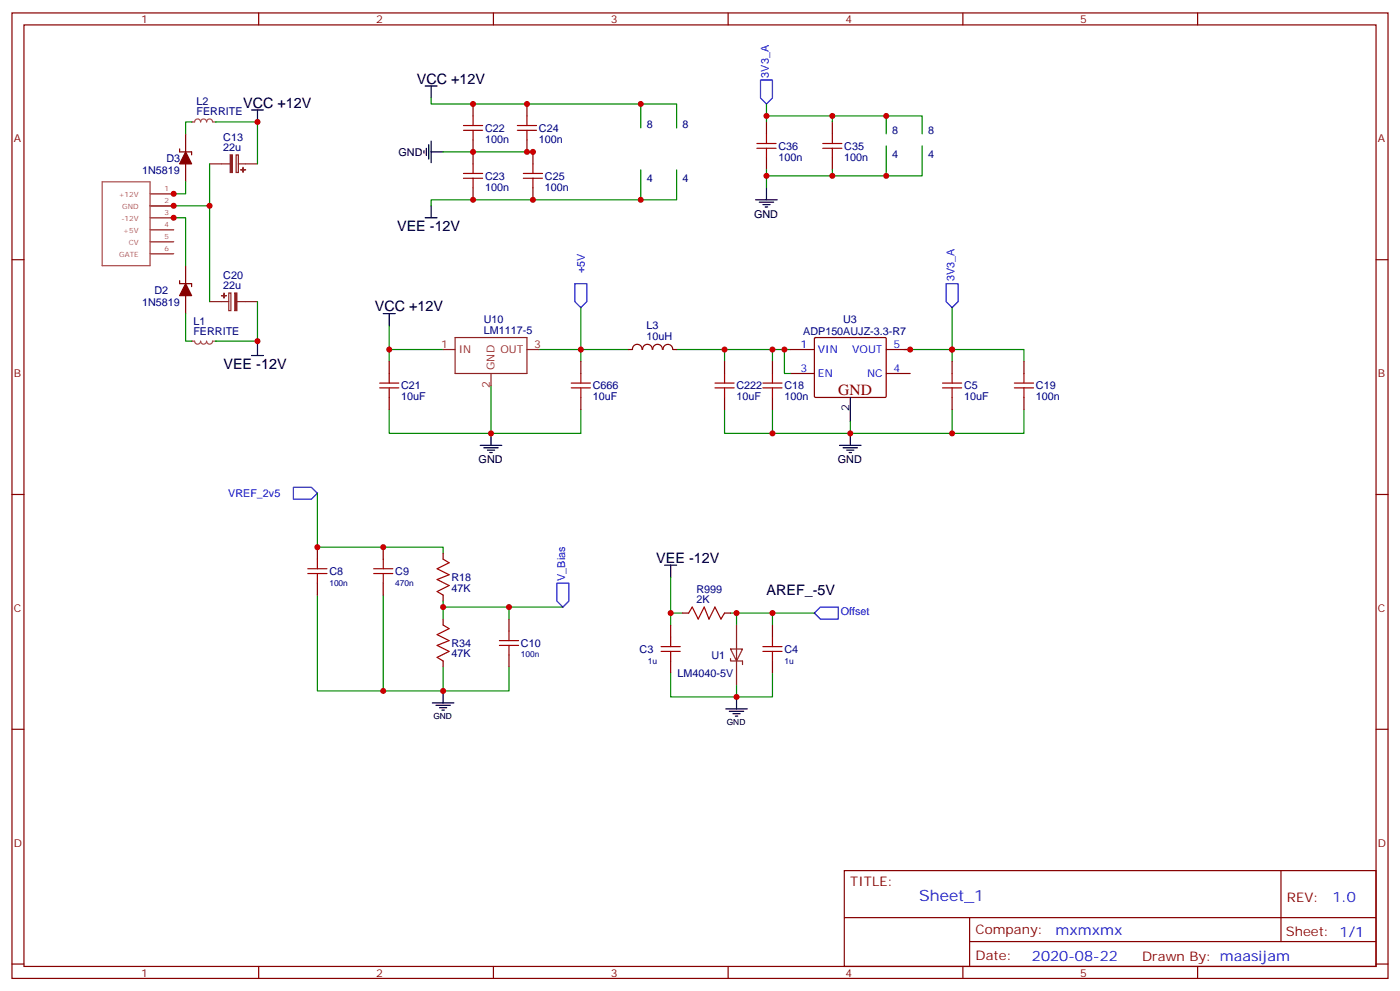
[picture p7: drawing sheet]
<svg xmlns="http://www.w3.org/2000/svg" width="412mm" height="292mm" viewBox="0 0 412 292" stroke-linecap="round" stroke-linejoin="round" font-family="sans-serif">
<g fill="none" stroke="#870000" stroke-width=".35">
<path d="M3.5 3.8h405.4v284.3h-405.4zM7.1 7.3h398.2v277.3h-398.2zM76.2 3.8v3.5M145.3 3.8v3.5M214.5 3.8v3.5M283.6 3.8v3.5M352.8 3.8v3.5M3.5 76.5h3.6M405.3 76.5h3.6M185.2 102.9h1.1M186.3 102.9a1.41 1.41 0 0 1 1.4-1.5 1.41 1.41 0 0 1 1.4 1.5M189.3 102.9a1.41 1.41 0 0 1 1.4-1.5 1.41 1.41 0 0 1 1.4 1.5"/>
<path d="M192.3 102.9a1.41 1.41 0 0 1 1.4-1.5 1.41 1.41 0 0 1 1.4 1.5M195.3 102.9a1.41 1.41 0 0 1 1.4-1.5 1.41 1.41 0 0 1 1.4 1.5M198.3 102.9h1M227.5 106.5v3.5M227.5 117.1v3.5M301.6 106.5v3.5M301.6 117.1v3.5M3.5 145.6h3.6M405.3 145.6h3.6M197.6 184.1v3.5M197.6 194.7v3.5M201.1 180.6h1.7"/>
<path d="M213.4 180.6h1.8M227.5 184.1v3.5M227.5 194.7v3.5M3.5 214.8h3.6M405.3 214.8h3.6M248.7 256.4h156.6v28.2h-156.6zM377.3 256.4v20.9M248.7 270.2h156.5M285.6 277.3h119.6M285.6 270.2v14.2M3.5 283.9h3.6M76.2 284.6v3.5"/>
<path d="M145.3 284.6v3.5M214.5 284.6v3.5M283.6 284.6v3.5M352.8 284.6v3.5M405.3 283.9h3.6"/>
</g>
<path d="M169.3 83.5h3.6v5.3l-1.8 1.8-1.8-1.8zM278.7 83.5h3.5v5.3l-1.7 1.8-1.8-1.8zM239.9 180.6l1.8-1.8h5.2v3.5h-5.2z" fill="none" stroke="#00f" stroke-width=".35"/>
<g fill="none" stroke="#008700" stroke-width=".35">
<path d="M54.7 53.6v3.5h-3.5M61.7 48.3v12.3h-10.5M51.2 64.1h3.5v14.1M61.7 60.6v28.2M114.7 95.9v10.6M171.1 90.6v12.3h14.1M280.5 90.6v12.3h21.1v3.6M114.7 102.9h15.8M144.6 113.5v14.1h-29.9v-7M158.7 102.9h12.4v3.6M199.3 102.9h14.1v3.6M213.4 102.9h14.1v3.6"/>
<path d="M227.5 102.9h5.3M266.3 102.9h14.2v3.6M171.1 120.6v7h-26.5M213.4 120.6v7h88.2v-7M227.5 120.6v7M280.5 120.6v7M197.6 170v14.1M197.6 198.2v7h29.9v-7M197.6 180.6h3.5M215.2 180.6h24.7M217 180.6v3.5M227.5 180.6v3.5"/>
<path d="M217 201.7v3.5"/>
</g>
<g fill="none" stroke="#000" stroke-width=".35">
<path d="M74.1 32.4h3.5M75.8 32.4v3.5M112.9 92.4h3.5M114.7 92.4v3.5M74.1 104.7h3.5M75.8 101.2v3.5M141.5 131.2h6.3M142.5 131.9h4.3M143.6 132.6h2.1M144.3 133.3h.7M144.6 127.6v3.6M247.3 131.2h6.3"/>
<path d="M248.4 131.9h4.2M249.4 132.6h2.1M250.1 133.3h.7M250.5 127.6v3.6M195.8 166.4h3.5M197.6 166.4v3.6M213.8 208.8h6.3M214.8 209.5h4.3M215.9 210.2h2.1M216.6 210.9h.7M217 205.2v3.6"/>
</g>
<g fill="none" stroke="#a10000" stroke-width=".35">
<path d="M224.7 114.2h5.7M224.7 112.8h5.7M227.5 110v2.8M227.5 114.2v2.9M298.8 114.2h5.6M298.8 112.8h5.6M301.6 110v2.8M301.6 114.2v2.9M194.7 190.4h5.7M194.7 191.8h5.7M197.6 187.6v2.8M197.6 191.8v2.9"/>
<path d="M202.8 180.6l1.1-1.8 1.8 3.5 1.7-3.5 1.4 3.5 1.8-3.5 1.8 3.5 1-1.7M224.7 190.4h5.7M224.7 191.8h5.7M227.5 187.6v2.8M227.5 191.8v2.9"/>
</g>
<g fill="none" stroke="#8c2424" stroke-width=".35">
<path d="M61.7 48.3h6M69.6 45.6h.6v5.2h-.6zM70.2 48.3h5.6M61.7 88.8h5.7M67.4 86.3h.6v5.2h-.6zM69.8 88.8h6M134.1 99.4h21.1v10.6h-21.1zM130.5 102.9h3.6M144.6 110v3.5M155.2 102.9h3.5M215.2 194v.7h3.5v1M215.2 191.1h3.5l-1.7 3.6z"/>
<path d="M217 184.1v17.6"/>
</g>
<path d="M57.3 35.9a.88 .88 0 0 1 .9-.9 .88 .88 0 0 1 .9 .9 .88 .88 0 0 1 .9-.9 .88 .88 0 0 1 .9 .9 .88 .88 0 0 1 .8-.9 .88 .88 0 0 1 .9 .9M30.1 53.6h14.1v24.6h-14.1zM44.2 57.1h7M44.2 60.6h7M44.2 64.1h7M44.2 67.7h7M44.2 71.2h7M44.2 74.7h7" fill="none" stroke="#a64a4a" stroke-width=".35"/>
<g fill="#8c2424" stroke="#8c2424" stroke-width=".35">
<path d="M67.8 45.6h.6v5.2h-.6z"/>
<path d="M71.6 49.3v1.4z"/>
<path d="M70.9 50h1.4z"/>
<path d="M69.1 86.3h.7v5.2h-.7z"/>
<path d="M66 86.4v1.4z"/>
<path d="M65.3 87.1h1.4z"/>
</g>
<g fill="#850000" stroke="#850000" stroke-width=".35">
<path d="M54.7 44.7l1.7 3.6h-3.5z"/>
<path d="M54.7 83.5l1.7 3.6h-3.5z"/>
</g>
<path d="M54.7 39.4v5.3M52.9 43.9v.8h3.5v.9M54.7 48.3v5.3M54.7 78.2v5.3M52.9 82.7v.8h3.5v.9M54.7 87.1v5.3" fill="none" stroke="#850000" stroke-width=".35"/>
<g fill="#a64a4a">
<circle cx="56.4" cy="35.9" r=".18"/>
<circle cx="63.5" cy="35.9" r=".18"/>
</g>
<path d="M56.4 35.9h.9M62.6 35.9h.9M57.3 100.5a.88 .88 0 0 0 .9 .9 .88 .88 0 0 0 .9-.9 .88 .88 0 0 0 .9 .9 .88 .88 0 0 0 .9-.9 .88 .88 0 0 0 .8 .9 .88 .88 0 0 0 .9-.9" fill="none" stroke="#a64a4a" stroke-width=".35"/>
<g fill="#a64a4a">
<circle cx="63.5" cy="100.5" r=".18"/>
<circle cx="56.4" cy="100.5" r=".18"/>
</g>
<path d="M56.4 100.5h.9M62.6 100.5h.9" fill="none" stroke="#a64a4a" stroke-width=".35"/>
<g fill="none" stroke="#008700" stroke-width=".35">
<path d="M56.4 35.9h-1.7v3.5M63.5 35.9h12.3v12.4M127 28.9v1.7h61.7v7.1M188.7 30.6h10.6v7.1M225.8 34.1h35.3v5.3M225.8 30.6v5.3M245.2 34.1v1.8M261.1 34.1h10.5v5.3M130.5 44.7h26.5M188.7 50v8.8h-61.7v1.8M199.3 50v8.8h-10.6M225.8 50v5.3"/>
<path d="M245.2 50v1.8M261.1 43v8.8h-35.3M271.6 43v8.8h-10.5M54.7 92.4v8.1h1.7M75.8 88.8v11.7M63.5 100.5h12.3v.7M231.1 102.9v7.1h1.7M250.5 124.1v3.5M93.5 145.3v15.8h37v1.8M93.5 175.3v28.2h19.4M112.9 175.3v28.2h17.6M130.5 178.8h19.4v3.5"/>
<path d="M130.5 177v5.3M149.9 178.8h15.9M130.5 196.4v7.1h19.4v-7.1"/>
</g>
<g fill="none" stroke="#000" stroke-width=".35">
<path d="M125.2 25.3h3.6M127 25.3v3.6M124.9 44.4v.7M125.6 43.7v2.1M126.3 42.6v4.2M127 41.6v6.3M127 44.7h3.5M222.6 58.8h6.4M223.7 59.5h4.2M225.8 55.3v3.5M125.2 64.1h3.6M127 60.6v3.5"/>
<path d="M224.7 60.3h2.1M225.4 61h.7M250.5 117.1v7M127.4 207h6.3M128.4 207.7h4.2M129.5 208.4h2.1M130.2 209.1h.7M130.5 203.5v3.5"/>
</g>
<g fill="none" stroke="#a10000" stroke-width=".35">
<path d="M136.5 38.4h5.7M136.5 37h5.7M139.3 34.1v2.9M139.3 38.4v2.8M152.4 38.4h5.6M152.4 37h5.6M155.2 34.1v2.9M155.2 38.4v2.8M225.8 39.4v2.9M245.2 39.4v2.9M136.5 52.5h5.7M136.5 51.1h5.7"/>
<path d="M139.3 48.3v2.8M139.3 52.5v2.8M154.2 52.5h5.6M154.2 51.1h5.6M157 48.3v2.8M157 52.5v2.8M223 43.7h5.6M223 42.3h5.6M225.8 43.7v2.8M242.4 43.7h5.6M242.4 42.3h5.6M245.2 43.7v2.8"/>
<path d="M111.8 114.2h5.7M111.8 112.8h5.7M114.7 110v2.8M114.7 114.2v2.9M168.3 114.2h5.6M168.3 112.8h5.6M171.1 110v2.8M171.1 114.2v2.9M210.6 114.2h5.7M210.6 112.8h5.7M213.4 110v2.8M213.4 114.2v2.9"/>
<path d="M277.6 114.2h5.7M277.6 112.8h5.7M280.5 110v2.8M280.5 114.2v2.9M90.7 167.5h5.6M90.7 168.9h5.6M93.5 164.7v2.8M93.5 168.9v2.8M110.1 167.5h5.6M110.1 168.9h5.6M112.9 164.7v2.8M112.9 168.9v2.8"/>
<path d="M130.5 164.7l1.8 1-3.5 1.8 3.5 1.8-3.5 1.4 3.5 1.7-3.5 1.8 1.7 1.1M130.5 184.1l1.8 1-3.5 1.8 3.5 1.8-3.5 1.4 3.5 1.7-3.5 1.8 1.7 1.1M147.1 188.7h5.7M147.1 190.1h5.7M149.9 185.8v2.9M149.9 190.1v2.8"/>
</g>
<g fill="none" stroke="#870000" stroke-width=".35">
<path d="M139.3 30.6v3.5M155.2 30.6v3.5M225.8 35.9v3.5M245.2 35.9v3.5M139.3 41.2v7.1M139.3 55.3v3.5M155.2 41.2v3.5M157 44.7v3.6M157 55.3v3.5M225.8 46.5v3.5M245.2 46.5v3.5M239.9 99.6l.3-.2 20.7 .1 .2 .3-.1 17.1-.3 .2-20.6-.1-.2-.3z"/>
<path d="M114.7 106.5v3.5M114.7 117.1v3.5M171.1 106.5v3.5M171.1 117.1v3.5M213.4 106.5v3.5M213.4 117.1v3.5M232.8 102.9h7.1M232.8 110h7.1M261.1 102.9h7M261.1 110h7M280.5 106.5v3.5M280.5 117.1v3.5"/>
<path d="M93.5 161.1v3.6M93.5 171.7v3.6M112.9 161.1v3.6M112.9 171.7v3.6M130.5 162.9v1.8M130.5 175.3v1.7M130.5 182.3v1.8M130.5 194.7v1.7M149.9 182.3v3.5M149.9 192.9v3.5"/>
</g>
<path d="M224 23.6h3.5v5.3l-1.7 1.7-1.8-1.7zM86.4 143.5h5.3l1.8 1.8-1.8 1.7h-5.3zM164 171.7h3.6v5.3l-1.8 1.8-1.8-1.8z" fill="none" stroke="#00f" stroke-width=".35"/>
<g fill="#c00">
<circle cx="227.5" cy="127.6" r=".88"/>
<circle cx="280.5" cy="127.6" r=".88"/>
<circle cx="280.5" cy="102.9" r=".88"/>
<circle cx="213.4" cy="102.9" r=".88"/>
<circle cx="171.1" cy="102.9" r=".88"/>
<circle cx="144.6" cy="127.6" r=".88"/>
<circle cx="114.7" cy="102.9" r=".88"/>
<circle cx="217" cy="180.6" r=".88"/>
<circle cx="227.5" cy="180.6" r=".88"/>
<circle cx="217" cy="205.2" r=".88"/>
<circle cx="197.6" cy="180.6" r=".88"/>
<circle cx="51.2" cy="60.6" r=".88"/>
<circle cx="61.7" cy="60.6" r=".88"/>
<circle cx="51.2" cy="57.1" r=".88"/>
<circle cx="51.2" cy="64.1" r=".88"/>
<circle cx="75.8" cy="35.9" r=".88"/>
<circle cx="75.8" cy="100.5" r=".88"/>
<circle cx="139.3" cy="30.6" r=".88"/>
<circle cx="155.2" cy="30.6" r=".88"/>
<circle cx="139.3" cy="58.8" r=".88"/>
<circle cx="139.3" cy="44.7" r=".88"/>
<circle cx="155.2" cy="44.7" r=".88"/>
<circle cx="225.8" cy="51.8" r=".88"/>
<circle cx="225.8" cy="34.1" r=".88"/>
<circle cx="188.7" cy="30.6" r=".88"/>
<circle cx="188.7" cy="58.8" r=".88"/>
<circle cx="268.1" cy="102.9" r=".88"/>
<circle cx="250.5" cy="127.6" r=".88"/>
<circle cx="227.5" cy="102.9" r=".88"/>
<circle cx="231.1" cy="102.9" r=".88"/>
<circle cx="93.5" cy="161.1" r=".88"/>
<circle cx="112.9" cy="161.1" r=".88"/>
<circle cx="149.9" cy="178.8" r=".88"/>
<circle cx="130.5" cy="178.8" r=".88"/>
<circle cx="112.9" cy="203.5" r=".88"/>
<circle cx="130.5" cy="203.5" r=".88"/>
<circle cx="261.1" cy="34.1" r=".88"/>
<circle cx="261.1" cy="51.8" r=".88"/>
<circle cx="245.2" cy="34.1" r=".88"/>
<circle cx="245.2" cy="51.8" r=".88"/>
<circle cx="157" cy="44.7" r=".88"/>
<circle cx="157" cy="58.8" r=".88"/>
</g>
<text font-size="4.6" fill="#800" x="246.9" y="116.3">GND</text>
<text font-size="4.6" fill="#00f" x="270.8" y="265.4">Sheet_1</text>
<g font-size="4.2">
<text x="122.8" y="24.6">VCC +12V</text>
<text x="71.6" y="31.7">VCC +12V</text>
<text x="117" y="68.1">VEE -12V</text>
<text x="110.4" y="91.7">VCC +12V</text>
<text x="65.8" y="108.7">VEE -12V</text>
<text x="193.3" y="165.7">VEE -12V</text>
<text x="225.8" y="175.3">AREF_-5V</text>
</g>
<g font-size="4.2" fill="#00f">
<text x="392.5" y="265.7">1.0</text>
<text x="310.9" y="275.2">mxmxmx</text>
<text x="304" y="283">2020-08-22</text>
</g>
<g font-size="3.9" fill="#800">
<text x="250.5" y="261">TITLE:</text>
<text x="379.1" y="265.7">REV:</text>
<text x="287.4" y="275.2">Company:</text>
<text x="378.7" y="275.8">Sheet: 1/1</text>
<text x="287.4" y="282.9">Date:</text>
<text x="336.4" y="282.9">Drawn By: maasijam</text>
</g>
<g font-size="3.2" fill="#800">
<text x="41.6" y="6.8">1</text>
<text x="110.8" y="6.8">2</text>
<text x="179.9" y="6.8">3</text>
<text x="249.1" y="6.8">4</text>
<text x="318.2" y="6.8">5</text>
<text x="4.1" y="41.9">A</text>
<text x="405.9" y="41.9">A</text>
<text x="4.1" y="111.1">B</text>
<text x="405.9" y="111.1">B</text>
<text x="4.1" y="180.2">C</text>
<text x="405.9" y="180.2">C</text>
<text x="4.1" y="249.3">D</text>
<text x="405.9" y="249.3">D</text>
<text x="41.6" y="287.6">1</text>
<text x="110.8" y="287.6">2</text>
<text x="179.9" y="287.6">3</text>
<text x="249.1" y="287.6">4</text>
<text x="318.2" y="287.6">5</text>
</g>
<g font-size="3.2" fill="#00f">
<text x="226.5" y="22.9" transform="rotate(-90 226.5 22.9)">3V3_A</text>
<text x="172.3" y="80.4" transform="rotate(-90 172.3 80.4)">+5V</text>
<text x="281.2" y="82.8" transform="rotate(-90 281.2 82.8)">3V3_A</text>
<text x="235.8" y="102.6">1</text>
<text x="240.9" y="104">VIN</text>
<text x="251.1" y="104">VOUT</text>
<text x="263.2" y="102.6">5</text>
<text x="235.8" y="109.6">3</text>
<text x="240.9" y="111.1">EN</text>
<text x="255.4" y="111.1">NC</text>
<text x="263.2" y="109.6">4</text>
<text x="67.2" y="146.3">VREF_2v5</text>
<text x="166.5" y="171" transform="rotate(-90 166.5 171)">V_Bias</text>
<text x="247.7" y="181.3">Offset</text>
</g>
<g font-size="3.2" fill="#000080">
<text x="57.9" y="34">FERRITE</text>
<text x="57.9" y="30.9">L2</text>
<text x="65.8" y="41.4">C13</text>
<text x="142.9" y="42">100n</text>
<text x="142.9" y="38.8">C22</text>
<text x="158.7" y="42">100n</text>
<text x="158.7" y="38.8">C24</text>
<text x="190.5" y="37.7">8</text>
<text x="201.1" y="37.7">8</text>
<text x="262.8" y="39.4">8</text>
<text x="273.4" y="39.4">8</text>
<text x="49.1" y="47.7">D3</text>
<text x="65.8" y="44.6">22u</text>
<text x="229.3" y="47.3">100n</text>
<text x="229.3" y="44.1">C36</text>
<text x="248.7" y="47.3">100n</text>
<text x="248.7" y="44.1">C35</text>
<text x="262.8" y="46.5">4</text>
<text x="273.4" y="46.5">4</text>
<text x="41.9" y="51.2">1N5819</text>
<text x="142.9" y="52.9">C23</text>
<text x="160.5" y="52.9">C25</text>
<text x="190.5" y="53.6">4</text>
<text x="201.1" y="53.6">4</text>
<text x="142.9" y="56.1">100n</text>
<text x="160.5" y="56.1">100n</text>
<text x="65.8" y="82.1">C20</text>
<text x="45.5" y="86.5">D2</text>
<text x="65.8" y="85.2">22u</text>
<text x="41.9" y="90">1N5819</text>
<text x="57" y="95.6">L1</text>
<text x="142.5" y="95">U10</text>
<text x="248.4" y="95">U3</text>
<text x="57" y="98.7">FERRITE</text>
<text x="142.5" y="98.3">LM1117-5</text>
<text x="190.4" y="100.1">10uH</text>
<text x="190.4" y="96.9">L3</text>
<text x="236.6" y="98.8">ADP150AUJZ-3.3-R7</text>
<text x="118.2" y="117.8">10uF</text>
<text x="118.2" y="114.7">C21</text>
<text x="174.6" y="117.8">10uF</text>
<text x="174.6" y="114.7">C666</text>
<text x="217" y="117.8">10uF</text>
<text x="217" y="114.7">C222</text>
<text x="231.1" y="117.8">100n</text>
<text x="231.1" y="114.7">C18</text>
<text x="284" y="117.8">10uF</text>
<text x="284" y="114.7">C5</text>
<text x="305.2" y="117.8">100n</text>
<text x="305.2" y="114.7">C19</text>
<text x="97" y="169.3">C8</text>
<text x="116.4" y="169.3">C9</text>
<text x="133" y="171">R18</text>
<text x="133" y="174.2">47K</text>
<text x="205.1" y="177.7">2K</text>
<text x="205.1" y="174.6">R999</text>
<text x="133" y="190.4">R34</text>
<text x="153.5" y="190.4">C10</text>
<text x="133" y="193.6">47K</text>
<text x="188.4" y="192.3">C3</text>
<text x="209.6" y="194">U1</text>
<text x="231.1" y="192.3">C4</text>
<text x="199.6" y="199.3">LM4040-5V</text>
</g>
<g font-size="3.2">
<text x="117.4" y="45.9">GND</text>
<text x="222.1" y="64.1">GND</text>
<text x="250.1" y="121.2" transform="rotate(-90 250.1 121.2)">2</text>
<text x="141" y="136.5">GND</text>
<text x="246.8" y="136.5">GND</text>
</g>
<g font-size="3.2" fill="#8d2323">
<text x="129.9" y="102.6">1</text>
<text x="135.1" y="104">IN</text>
<text x="147.4" y="104">OUT</text>
<text x="157.3" y="102.6">3</text>
<text x="145.7" y="108.9" transform="rotate(-90 145.7 108.9)">GND</text>
<text x="144.3" y="114.1" transform="rotate(-90 144.3 114.1)">2</text>
</g>
<g font-size="2.5" fill="#000080">
<text x="97" y="172.4">100n</text>
<text x="116.4" y="172.4">470n</text>
<text x="153.5" y="193.6">100n</text>
<text x="190.8" y="195.5">1u</text>
<text x="231.1" y="195.5">1u</text>
</g>
<g font-size="2.5">
<text x="127.7" y="211.6">GND</text>
<text x="214.1" y="213.4">GND</text>
</g>
<g font-size="2.1" fill="#a54b4b">
<text x="35" y="58.1">+12V</text>
<text x="48.5" y="59.9">2</text>
<text x="48.5" y="56.4">1</text>
<text x="35.8" y="65.2">-12V</text>
<text x="36" y="61.6">GND</text>
<text x="48.5" y="63.4">3</text>
<text x="36.3" y="68.7">+5V</text>
<text x="48.5" y="67">4</text>
<text x="48.5" y="70.5">5</text>
<text x="35.1" y="75.8">GATE</text>
<text x="37.9" y="72.2">CV</text>
<text x="48.5" y="74">6</text>
</g>
</svg>
